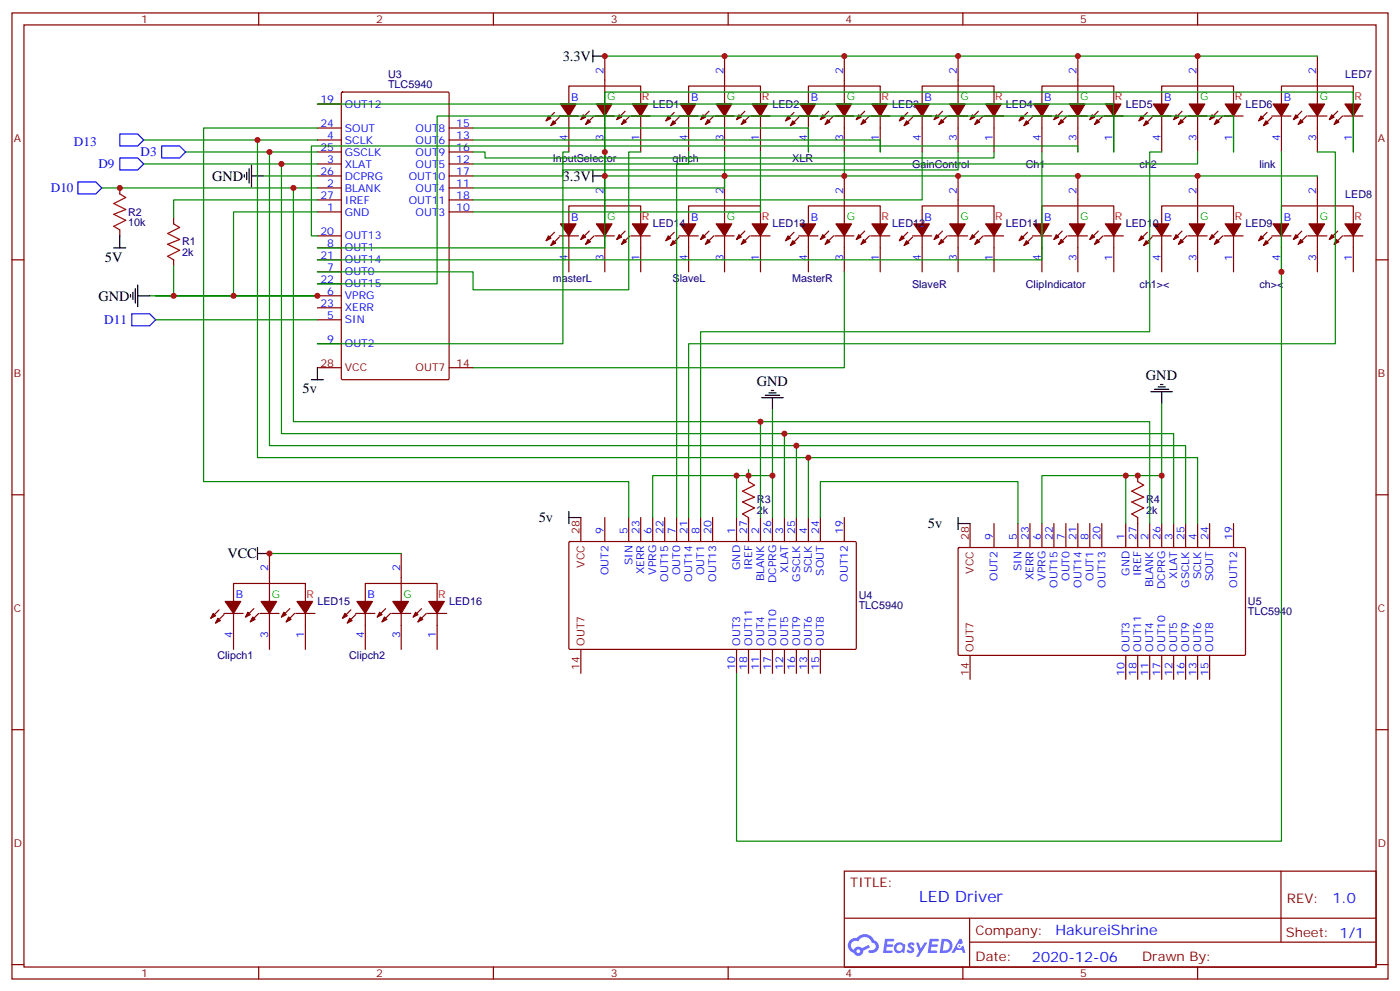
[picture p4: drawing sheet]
<svg xmlns="http://www.w3.org/2000/svg" width="412mm" height="292mm" viewBox="0 0 412 292" stroke-linecap="round" stroke-linejoin="round" font-family="sans-serif">
<g fill="none" stroke="#870000" stroke-width=".35">
<path d="M3.5 3.8h405.4v284.3h-405.4zM7.1 7.3h398.2v277.3h-398.2zM76.2 3.8v3.5M145.3 3.8v3.5M214.5 3.8v3.5M283.6 3.8v3.5M352.8 3.8v3.5M3.5 76.5h3.6M405.3 76.5h3.6M3.5 145.6h3.6M405.3 145.6h3.6M3.5 214.8h3.6"/>
<path d="M405.3 214.8h3.6M248.7 256.4h156.6v28.2h-156.6zM377.3 256.4v20.9M248.7 270.2h156.5M285.6 277.3h119.6M285.6 270.2v14.2M3.5 283.9h3.6M76.2 284.6v3.5M145.3 284.6v3.5M214.5 284.6v3.5M283.6 284.6v3.5M352.8 284.6v3.5"/>
<path d="M405.3 283.9h3.6"/>
</g>
<g fill="#5487ff">
<path d="M267.7 277.6a1.22 1.22 0 0 1 1.7 .2l-.4 .6a.47 .47 0 0 0-.3-.4 .47 .47 0 0 0-.5 .2l.1 .2a1.14 1.14 0 0 1 .8 1.8 1.14 1.14 0 0 1-1.9 0l-.2-.2 .5-.6 .7 .5a.29 .29 0 0 0 .3-.3 .29 .29 0 0 0-.2-.3 1.04 1.04 0 0 1-.6-1.7z"/>
<path d="M260.7 276.3h2.4l.3 .2-.2 .5-1.8 .1-.1 .8h1.5l.3 .4-.3 .4h-1.6l-.2 1.1h1.7l.2 .3-.2 .3-2.6 .1z"/>
<path d="M273.8 276.3h2.4l.3 .2-.1 .5-1.8 .1-.2 .8h1.6l.3 .4-.4 .4h-1.6l-.1 1.1h1.7l.2 .3-.2 .3-2.6 .1z"/>
<path d="M282.6 276.3h.7l.3 1.3-.6 .3a.69 .69 0 0 0-1 .3 .69 .69 0 0 0 .4 .9 .69 .69 0 0 0 .9-.6l.5-.2 .6 2.2h-.8l-.2-.9h-1.8l-.5 .9h-.8z"/>
<path d="M269.8 277.4h.8l.6 1.8 1.1-1.8h.9l-2.6 4.2h-.8l.9-1.5z"/>
<path d="M277.4 276.3l-.6 4.2h1.3a2.11 2.11 0 0 0 2.5-2.1 2.11 2.11 0 0 0-2.5-2.1zM278.1 277.1a1.39 1.39 0 0 1 1.7 1.4 1.39 1.39 0 0 1-1.8 1.3h-.3z"/>
<path d="M263.7 277.9a1.54 1.54 0 0 0-.1 2.2 1.54 1.54 0 0 0 2.2 .1l.6 .3 .3-2.3-.2-.3h-.4a1.49 1.49 0 0 0-2.4 0zM264 278.9a.94 .94 0 0 1 1.8 0 .94 .94 0 0 1-1.8 0z"/>
<path d="M250.4 276.7a2.18 2.18 0 0 0 1.1 3.7 1.44 1.44 0 0 0 1.6 .9 1.44 1.44 0 0 0 1.2-1.4l2-1.1-.5-.7-1.9 1a1.47 1.47 0 0 0-2.4 .4 1.39 1.39 0 0 1-.7-1.9 1.39 1.39 0 0 1 2-.5 2.12 2.12 0 0 1 2.2-1.3 2.12 2.12 0 0 1 1.9 1.7 1.14 1.14 0 0 1 1.1 1.4 1.14 1.14 0 0 1-1.7 .7 .43 .43 0 0 0-.5 .4 .43 .43 0 0 0 .4 .5 1.98 1.98 0 0 0 2.5-1.2 1.98 1.98 0 0 0-1.2-2.6 3.1 3.1 0 0 0-5.3-.6l-.9 .1zM252.3 280a.55 .55 0 0 1 1.1 0 .55 .55 0 0 1-1.1 0z"/>
<circle cx="282.6" cy="278.4" r=".26"/>
</g>
<g fill="none" stroke="#870000" stroke-width=".35">
<path d="M178.2 16.5v14.1M213.4 16.5v14.1M248.7 16.5v14.1M282.2 16.5v14.1M317.5 16.5v14.1M352.8 16.5v14.1M388.1 16.5v14.1M93.5 37.7h7M93.5 30.6h7M100.6 27.3l.3-.2h31l.3 .2 .1 84.1-.2 .3-31.2 .1-.3-.2zM132.3 37.7h7M163.3 33.1l-2.4 2.5"/>
<path d="M164.7 34.1h5.7M164.7 34.5l-2.4 2.5M167.6 30.6v-5.3h21.1v5.3M167.6 34.1v10.6M173.6 32.7l-2.5 2.5M175 34.1l-2.5 2.5M175.3 34.1h5.7M178.2 34.1v10.6M184.1 32.7l-2.4 2.5M185.6 34.1l-2.5 2.5M185.9 34.1h5.7M188.7 34.1v10.6"/>
<path d="M198.6 33.1l-2.5 2.5M200 34.1h5.7M200 34.5l-2.4 2.5M202.8 30.6v-5.3h21.2v5.3M202.8 34.1v10.6M208.8 32.7l-2.4 2.5M210.3 34.1l-2.5 2.5M210.6 34.1h5.7M213.4 34.1v10.6M219.4 32.7l-2.4 2.5M220.8 34.1l-2.4 2.5M221.2 34.1h5.6"/>
<path d="M224 34.1v10.6M233.9 33.1l-2.5 2.5M235.3 34.1h5.6M235.3 34.5l-2.5 2.5M238.1 30.6v-5.3h21.2v5.3M238.1 34.1v10.6M244.1 32.7l-2.4 2.5M245.5 34.1l-2.4 2.5M245.9 34.1h5.6M248.7 34.1v10.6M254.7 32.7l-2.5 2.5M256.1 34.1l-2.5 2.5"/>
<path d="M256.5 34.1h5.6M259.3 34.1v10.6M267.4 33.1l-2.5 2.5M268.8 34.1h5.7M268.8 34.5l-2.5 2.5M271.6 30.6v-5.3h21.2v5.3M271.6 34.1v10.6M277.6 32.7l-2.4 2.5M279 34.1l-2.4 2.5M279.4 34.1h5.6M282.2 34.1v10.6M288.2 32.7l-2.4 2.5"/>
<path d="M289.6 34.1l-2.4 2.5M290 34.1h5.6M292.8 34.1v10.6M302.7 33.1l-2.5 2.5M304.1 34.1h5.6M304.1 34.5l-2.5 2.5M306.9 30.6v-5.3h21.2v5.3M306.9 34.1v10.6M312.9 32.7l-2.5 2.5M314.3 34.1l-2.4 2.5M314.7 34.1h5.6M317.5 34.1v10.6"/>
<path d="M323.5 32.7l-2.5 2.5M324.9 34.1l-2.5 2.5M325.3 34.1h5.6M328.1 34.1v10.6M338 33.1l-2.5 2.5M339.4 34.1h5.6M339.4 34.5l-2.5 2.5M342.2 30.6v-5.3h21.2v5.3M342.2 34.1v10.6M348.2 32.7l-2.5 2.5M349.6 34.1l-2.5 2.5M350 34.1h5.6"/>
<path d="M352.8 34.1v10.6M358.8 32.7l-2.5 2.5M360.2 34.1l-2.5 2.5M360.5 34.1h5.7M363.4 34.1v10.6M373.2 33.1l-2.4 2.5M374.6 34.1h5.7M374.6 34.5l-2.4 2.5M377.5 30.6v-5.3h21.1v5.3M377.5 34.1v10.6M383.5 32.7l-2.5 2.5M384.9 34.1l-2.5 2.5"/>
<path d="M385.2 34.1h5.7M388.1 34.1v10.6M394.1 32.7l-2.5 2.5M395.5 34.1l-2.5 2.5M395.8 34.1h5.7M398.6 34.1v10.6M35.3 55.3v1.8M93.5 55.3h7M93.5 48.3h7M93.5 41.2h7M93.5 44.7h7M93.5 51.8h7"/>
<path d="M93.5 58.8h7M132.3 55.3h7M132.3 48.3h7M132.3 41.2h7M132.3 44.7h7M132.3 51.8h7M132.3 58.8h7M178.2 51.8v14.1M213.4 51.8v14.1M248.7 51.8v14.1M282.2 51.8v14.1M317.5 51.8v14.1"/>
<path d="M352.8 51.8v14.1M388.1 51.8v14.1M35.3 67.7v1.7M51.2 64.1v1.8M51.2 76.5v1.7M93.5 62.4h7M93.5 73h7M93.5 69.4h7M93.5 76.5h7M132.3 62.4h7M163.3 68.4l-2.4 2.4M164.7 69.4h5.7"/>
<path d="M164.7 69.8l-2.4 2.4M167.6 65.9v-5.3h21.1v5.3M167.6 69.4v10.6M173.6 68l-2.5 2.5M175 69.4l-2.5 2.5M175.3 69.4h5.7M178.2 69.4v10.6M184.1 68l-2.4 2.5M185.6 69.4l-2.5 2.5M185.9 69.4h5.7M188.7 69.4v10.6M198.6 68.4l-2.5 2.4"/>
<path d="M200 69.4h5.7M200 69.8l-2.4 2.4M202.8 65.9v-5.3h21.2v5.3M202.8 69.4v10.6M208.8 68l-2.4 2.5M210.3 69.4l-2.5 2.5M210.6 69.4h5.7M213.4 69.4v10.6M219.4 68l-2.4 2.5M220.8 69.4l-2.4 2.5M221.2 69.4h5.6M224 69.4v10.6"/>
<path d="M233.9 68.4l-2.5 2.4M235.3 69.4h5.6M235.3 69.8l-2.5 2.4M238.1 65.9v-5.3h21.2v5.3M238.1 69.4v10.6M244.1 68l-2.4 2.5M245.5 69.4l-2.4 2.5M245.9 69.4h5.6M248.7 69.4v10.6M254.7 68l-2.5 2.5M256.1 69.4l-2.5 2.5M256.5 69.4h5.6"/>
<path d="M259.3 69.4v10.6M267.4 68.4l-2.5 2.4M268.8 69.4h5.7M268.8 69.8l-2.5 2.4M271.6 65.9v-5.3h21.2v5.3M271.6 69.4v10.6M277.6 68l-2.4 2.5M279 69.4l-2.4 2.5M279.4 69.4h5.6M282.2 69.4v10.6M288.2 68l-2.4 2.5M289.6 69.4l-2.4 2.5"/>
<path d="M290 69.4h5.6M292.8 69.4v10.6M302.7 68.4l-2.5 2.4M304.1 69.4h5.6M304.1 69.8l-2.5 2.4M306.9 65.9v-5.3h21.2v5.3M306.9 69.4v10.6M312.9 68l-2.5 2.5M314.3 69.4l-2.4 2.5M314.7 69.4h5.6M317.5 69.4v10.6M323.5 68l-2.5 2.5"/>
<path d="M324.9 69.4l-2.5 2.5M325.3 69.4h5.6M328.1 69.4v10.6M338 68.4l-2.5 2.4M339.4 69.4h5.6M339.4 69.8l-2.5 2.4M342.2 65.9v-5.3h21.2v5.3M342.2 69.4v10.6M348.2 68l-2.5 2.5M349.6 69.4l-2.5 2.5M350 69.4h5.6M352.8 69.4v10.6"/>
<path d="M358.8 68l-2.5 2.5M360.2 69.4l-2.5 2.5M360.5 69.4h5.7M363.4 69.4v10.6M373.2 68.4l-2.4 2.4M374.6 69.4h5.7M374.6 69.8l-2.4 2.4M377.5 65.9v-5.3h21.1v5.3M377.5 69.4v10.6M383.5 68l-2.5 2.5M384.9 69.4l-2.5 2.5M385.2 69.4h5.7"/>
<path d="M388.1 69.4v10.6M394.1 68l-2.5 2.5M395.5 69.4l-2.5 2.5M395.8 69.4h5.7M398.6 69.4v10.6M93.5 94.1h7M93.5 87.1h7M93.5 80h7M93.5 83.5h7M93.5 90.6h7M93.5 101.2h7M93.5 108.2h7"/>
<path d="M132.3 108.2h7M220.5 140v1.7M335.1 140v1.7M167.6 159.6l.3-.2h84.2l.1 .3v31.3l-.3 .1h-84.2l-.1-.3zM171.1 152.3v7.1M178.2 152.3v7.1M185.2 152.3v7.1M188.7 152.3v7.1M192.3 152.3v7.1M195.8 152.3v7.1M199.3 152.3v7.1M202.8 152.3v7.1"/>
<path d="M206.4 152.3v7.1M209.9 152.3v7.1M217 152.3v7.1M220.5 152.3v7.1M224 152.3v7.1M227.5 152.3v7.1M231.1 152.3v7.1M234.6 152.3v7.1M238.1 152.3v7.1M241.7 152.3v7.1M248.7 152.3v7.1M285.8 154.1v7"/>
<path d="M292.8 154.1v7M299.9 154.1v7M303.4 154.1v7M306.9 154.1v7M310.4 154.1v7M314 154.1v7M317.5 154.1v7M321 154.1v7M324.6 154.1v7M331.6 154.1v7M335.1 152.3v8.8M338.7 154.1v7"/>
<path d="M342.2 154.1v7M345.7 154.1v7M349.2 154.1v7M352.8 154.1v7M356.3 154.1v7M363.4 154.1v7M64.6 179.5l-2.5 2.5M68.8 177v-5.3h21.2v5.3M74.8 179.1l-2.5 2.5M79.4 162.9v14.1M85.4 179.1l-2.5 2.5M103.4 179.5l-2.5 2.5"/>
<path d="M107.6 177v-5.3h21.2v5.3M113.6 179.1l-2.5 2.5M118.2 162.9v14.1M124.2 179.1l-2.5 2.5M282.3 161.3l.3-.2 84.1 .1 .2 .3-.1 31.2-.3 .2-84.1-.1-.2-.3zM66 180.6h5.6M66 180.9l-2.5 2.5M68.8 180.6v10.5M76.2 180.6l-2.5 2.4M76.6 180.6h5.6M79.4 180.6v10.5M86.8 180.6l-2.5 2.4"/>
<path d="M87.1 180.6h5.7M90 180.6v10.5M104.8 180.6h5.6M104.8 180.9l-2.5 2.5M107.6 180.6v10.5M115 180.6l-2.5 2.4M115.4 180.6h5.6M118.2 180.6v10.5M125.6 180.6l-2.5 2.4M125.9 180.6h5.7M128.8 180.6v10.5M171.1 191.1v7.1"/>
<path d="M217 191.1v7.1M220.5 191.1v7.1M224 191.1v7.1M227.5 191.1v7.1M231.1 191.1v7.1M234.6 191.1v7.1M238.1 191.1v7.1M241.7 191.1v7.1M285.8 192.9v7.1M331.6 192.9v7.1M335.1 192.9v7.1M338.7 192.9v7.1"/>
<path d="M342.2 192.9v7.1M345.7 192.9v7.1M349.2 192.9v7.1M352.8 192.9v7.1M356.3 192.9v7.1"/>
</g>
<g fill="#870000" stroke="#870000" stroke-width=".35">
<path d="M186.3 30.6h4.6l-2.2 3.5z"/>
<path d="M182.4 33.8l.7 .7-1.4 .7z"/>
<path d="M183.8 35.2l.7 .7-1.4 .7z"/>
<path d="M175.7 30.6h4.6l-2.1 3.5z"/>
<path d="M171.8 33.8l.7 .7-1.4 .7z"/>
<path d="M173.2 35.2l.7 .7-1.4 .7z"/>
<path d="M165.1 30.6h4.6l-2.1 3.5z"/>
<path d="M161.6 34.1l.7 .8-1.4 .7z"/>
<path d="M163 35.6l.7 .7-1.4 .7z"/>
<path d="M221.5 30.6h4.6l-2.1 3.5z"/>
<path d="M217.7 33.8l.7 .7-1.4 .7z"/>
<path d="M219.1 35.2l.7 .7-1.4 .7z"/>
<path d="M211 30.6h4.5l-2.1 3.5z"/>
<path d="M207.1 33.8l.7 .7-1.4 .7z"/>
<path d="M208.5 35.2l.7 .7-1.4 .7z"/>
<path d="M200.4 30.6h4.6l-2.2 3.5z"/>
<path d="M196.8 34.1l.8 .8-1.5 .7z"/>
<path d="M198.3 35.6l.7 .7-1.4 .7z"/>
<path d="M256.8 30.6h4.6l-2.1 3.5z"/>
<path d="M252.9 33.8l.7 .7-1.4 .7z"/>
<path d="M254.4 35.2l.7 .7-1.5 .7z"/>
<path d="M246.2 30.6h4.6l-2.1 3.5z"/>
<path d="M242.4 33.8l.7 .7-1.4 .7z"/>
<path d="M243.8 35.2l.7 .7-1.4 .7z"/>
<path d="M235.7 30.6h4.5l-2.1 3.5z"/>
<path d="M232.1 34.1l.7 .8-1.4 .7z"/>
<path d="M233.5 35.6l.7 .7-1.4 .7z"/>
<path d="M290.3 30.6h4.6l-2.1 3.5z"/>
<path d="M286.5 33.8l.7 .7-1.4 .7z"/>
<path d="M287.9 35.2l.7 .7-1.4 .7z"/>
<path d="M279.8 30.6h4.5l-2.1 3.5z"/>
<path d="M275.9 33.8l.7 .7-1.4 .7z"/>
<path d="M277.3 35.2l.7 .7-1.4 .7z"/>
<path d="M269.2 30.6h4.6l-2.2 3.5z"/>
<path d="M265.6 34.1l.7 .8-1.4 .7z"/>
<path d="M267.1 35.6l.7 .7-1.5 .7z"/>
<path d="M325.6 30.6h4.6l-2.1 3.5z"/>
<path d="M321.7 33.8l.7 .7-1.4 .7z"/>
<path d="M323.1 35.2l.7 .7-1.4 .7z"/>
<path d="M315 30.6h4.6l-2.1 3.5z"/>
<path d="M311.1 33.8l.8 .7-1.5 .7z"/>
<path d="M312.6 35.2l.7 .7-1.4 .7z"/>
<path d="M304.4 30.6h4.6l-2.1 3.5z"/>
<path d="M300.9 34.1l.7 .8-1.4 .7z"/>
<path d="M302.3 35.6l.7 .7-1.4 .7z"/>
<path d="M360.9 30.6h4.6l-2.1 3.5z"/>
<path d="M357 33.8l.7 .7-1.4 .7z"/>
<path d="M358.4 35.2l.7 .7-1.4 .7z"/>
<path d="M350.3 30.6h4.6l-2.1 3.5z"/>
<path d="M346.4 33.8l.7 .7-1.4 .7z"/>
<path d="M347.8 35.2l.7 .7-1.4 .7z"/>
<path d="M339.7 30.6h4.6l-2.1 3.5z"/>
<path d="M336.2 34.1l.7 .8-1.4 .7z"/>
<path d="M337.6 35.6l.7 .7-1.4 .7z"/>
<path d="M396.2 30.6h4.6l-2.2 3.5z"/>
<path d="M392.3 33.8l.7 .7-1.4 .7z"/>
<path d="M393.7 35.2l.7 .7-1.4 .7z"/>
<path d="M385.6 30.6h4.6l-2.1 3.5z"/>
<path d="M381.7 33.8l.7 .7-1.4 .7z"/>
<path d="M383.1 35.2l.7 .7-1.4 .7z"/>
<path d="M375 30.6h4.6l-2.1 3.5z"/>
<path d="M371.5 34.1l.7 .8-1.4 .7z"/>
<path d="M372.9 35.6l.7 .7-1.4 .7z"/>
<path d="M396.2 65.9h4.6l-2.2 3.5z"/>
<path d="M392.3 69.1l.7 .7-1.4 .7z"/>
<path d="M393.7 70.5l.7 .7-1.4 .7z"/>
<path d="M385.6 65.9h4.6l-2.1 3.5z"/>
<path d="M381.7 69.1l.7 .7-1.4 .7z"/>
<path d="M383.1 70.5l.7 .7-1.4 .7z"/>
<path d="M375 65.9h4.6l-2.1 3.5z"/>
<path d="M371.5 69.4l.7 .7-1.4 .7z"/>
<path d="M372.9 70.8l.7 .7-1.4 .7z"/>
<path d="M360.9 65.9h4.6l-2.1 3.5z"/>
<path d="M357 69.1l.7 .7-1.4 .7z"/>
<path d="M358.4 70.5l.7 .7-1.4 .7z"/>
<path d="M350.3 65.9h4.6l-2.1 3.5z"/>
<path d="M346.4 69.1l.7 .7-1.4 .7z"/>
<path d="M347.8 70.5l.7 .7-1.4 .7z"/>
<path d="M339.7 65.9h4.6l-2.1 3.5z"/>
<path d="M336.2 69.4l.7 .7-1.4 .7z"/>
<path d="M337.6 70.8l.7 .7-1.4 .7z"/>
<path d="M325.6 65.9h4.6l-2.1 3.5z"/>
<path d="M321.7 69.1l.7 .7-1.4 .7z"/>
<path d="M323.1 70.5l.7 .7-1.4 .7z"/>
<path d="M315 65.9h4.6l-2.1 3.5z"/>
<path d="M311.1 69.1l.8 .7-1.5 .7z"/>
<path d="M312.6 70.5l.7 .7-1.4 .7z"/>
<path d="M304.4 65.9h4.6l-2.1 3.5z"/>
<path d="M300.9 69.4l.7 .7-1.4 .7z"/>
<path d="M302.3 70.8l.7 .7-1.4 .7z"/>
<path d="M290.3 65.9h4.6l-2.1 3.5z"/>
<path d="M286.5 69.1l.7 .7-1.4 .7z"/>
<path d="M287.9 70.5l.7 .7-1.4 .7z"/>
<path d="M279.8 65.9h4.5l-2.1 3.5z"/>
<path d="M275.9 69.1l.7 .7-1.4 .7z"/>
<path d="M277.3 70.5l.7 .7-1.4 .7z"/>
<path d="M269.2 65.9h4.6l-2.2 3.5z"/>
<path d="M265.6 69.4l.7 .7-1.4 .7z"/>
<path d="M267.1 70.8l.7 .7-1.5 .7z"/>
<path d="M256.8 65.9h4.6l-2.1 3.5z"/>
<path d="M252.9 69.1l.7 .7-1.4 .7z"/>
<path d="M254.4 70.5l.7 .7-1.5 .7z"/>
<path d="M246.2 65.9h4.6l-2.1 3.5z"/>
<path d="M242.4 69.1l.7 .7-1.4 .7z"/>
<path d="M243.8 70.5l.7 .7-1.4 .7z"/>
<path d="M235.7 65.9h4.5l-2.1 3.5z"/>
<path d="M232.1 69.4l.7 .7-1.4 .7z"/>
<path d="M233.5 70.8l.7 .7-1.4 .7z"/>
<path d="M221.5 65.9h4.6l-2.1 3.5z"/>
<path d="M217.7 69.1l.7 .7-1.4 .7z"/>
<path d="M219.1 70.5l.7 .7-1.4 .7z"/>
<path d="M211 65.9h4.5l-2.1 3.5z"/>
<path d="M207.1 69.1l.7 .7-1.4 .7z"/>
<path d="M208.5 70.5l.7 .7-1.4 .7z"/>
<path d="M200.4 65.9h4.6l-2.2 3.5z"/>
<path d="M196.8 69.4l.8 .7-1.5 .7z"/>
<path d="M198.3 70.8l.7 .7-1.4 .7z"/>
<path d="M186.3 65.9h4.6l-2.2 3.5z"/>
<path d="M182.4 69.1l.7 .7-1.4 .7z"/>
<path d="M183.8 70.5l.7 .7-1.4 .7z"/>
<path d="M175.7 65.9h4.6l-2.1 3.5z"/>
<path d="M171.8 69.1l.7 .7-1.4 .7z"/>
<path d="M173.2 70.5l.7 .7-1.4 .7z"/>
<path d="M165.1 65.9h4.6l-2.1 3.5z"/>
<path d="M161.6 69.4l.7 .7-1.4 .7z"/>
<path d="M163 70.8l.7 .7-1.4 .7z"/>
<path d="M87.5 177h4.6l-2.1 3.6z"/>
<path d="M83.6 180.2l.7 .7-1.4 .7z"/>
<path d="M85 181.6l.7 .7-1.4 .7z"/>
<path d="M76.9 177h4.6l-2.1 3.6z"/>
<path d="M73 180.2l.7 .7-1.4 .7z"/>
<path d="M74.4 181.6l.7 .7-1.4 .7z"/>
<path d="M66.3 177h4.6l-2.1 3.6z"/>
<path d="M62.8 180.6l.7 .7-1.4 .7z"/>
<path d="M64.2 182l.7 .7-1.4 .7z"/>
<path d="M126.3 177h4.6l-2.1 3.6z"/>
<path d="M122.4 180.2l.7 .7-1.4 .7z"/>
<path d="M123.8 181.6l.7 .7-1.4 .7z"/>
<path d="M115.7 177h4.6l-2.1 3.6z"/>
<path d="M111.8 180.2l.7 .7-1.4 .7z"/>
<path d="M113.2 181.6l.7 .7-1.4 .7z"/>
<path d="M105.1 177h4.6l-2.1 3.6z"/>
<path d="M101.6 180.6l.7 .7-1.4 .7z"/>
<path d="M103 182l.7 .7-1.4 .7z"/>
</g>
<g fill="none" stroke="#008700" stroke-width=".35">
<path d="M178.2 16.5h209.9M93.5 37.7h-33.5v104h125.2v10.6M93.5 30.6h234.6v14.1M139.3 37.7h98.8v7M30 55.3h63.5M42.3 48.3h51.2M42.3 41.2h51.2M54.7 44.7h38.8M75.8 41.2v93.5h162.3v17.6M77.6 51.8h15.9M79.4 44.7v86.5h155.2v21.1M82.9 48.3v79.3h148.2v24.7"/>
<path d="M86.4 55.3v68.8h137.6v28.2M93.5 58.8h-42.3v5.3M139.3 41.2h120v3.5M139.3 44.7h3.6v1.8h149.9v-1.8M167.6 44.7h-1.8v56.5h-72.3M178.2 44.7v28.3h-84.7M188.7 44.7h-3.5v40.6h-45.9v-5.3h-45.8M202.8 44.7v3.6h-63.5M213.4 44.7v10.6h-74.1M224 44.7v17.7h-84.7M248.7 44.7v7.1M271.6 44.7v14.1h-132.3"/>
<path d="M282.2 44.7v5.3h-116.4v1.8h-26.5M306.9 44.7v31.8h-213.4M317.5 44.7v-1.7h-225.8v26.4h1.8M342.2 44.7h-3.5v52.9h-132.3v54.7M352.8 44.7v3.6h-153.5v104M363.4 44.7v-10.6h-234.6v49.4h-35.3M377.5 44.7v202.9h-160.5v-49.4M388.1 44.7h5.2v56.5h-190.5v51.1M398.6 44.7v-17.6h-220.4v24.7h209.9M51.2 78.2v8.9M93.5 62.4h-24.7v24.7M44.1 87.1h49.4h-47.6"/>
<path d="M45.9 94.1h47.6M248.7 80v28.2h-109.4M342.2 118.8v35.3M217 140v12.3M220.5 138.2v1.8h-28.2v12.3M220.5 140h7M224 124.1h114.7v30M227.5 120.6v31.7M231.1 127.6h114.6v26.5M234.6 131.2h114.6v22.9M238.1 134.7h114.7v19.4M331.6 140h-24.7v14.1"/>
<path d="M342.2 140h-10.6v14.1M241.7 152.3v-10.6h58.2v12.4M79.4 162.9h38.8"/>
</g>
<path d="M35.3 39.4h5.3l1.7 1.8-1.7 1.8h-5.3zM22.9 53.6h5.3l1.8 1.7-1.8 1.8h-5.3zM35.3 46.5h5.3l1.7 1.8-1.7 1.7h-5.3zM47.6 43h5.3l1.8 1.7-1.8 1.8h-5.3zM38.8 92.4h5.3l1.8 1.7-1.8 1.8h-5.3z" fill="none" stroke="#00f" stroke-width=".35"/>
<g fill="none" stroke="#000" stroke-width=".35">
<path d="M174.6 16.5h3.6M174.6 14.7v3.6M72 51.4v.7M72.7 50.7v2.1M73.4 49.7v4.2M74.1 51.8h3.5M74.1 48.6v6.4M174.6 51.8h3.6M174.6 50v3.6M33.5 73h3.5M35.3 69.4v3.6M38.5 86.7v.7"/>
<path d="M39.2 86v2.1M39.9 84.9v4.3M40.6 87.1h3.5M40.6 83.9v6.3M91.7 111.8h3.5M93.5 108.2v3.6M224.4 117.1h6.3M225.4 116.3h4.3M226.5 115.6h2.1M227.2 114.9h.7M227.5 117.1v3.5M339 115.3h6.4"/>
<path d="M340.1 114.6h4.2M341.1 113.9h2.2M341.8 113.2h.7M342.2 115.3v3.5M167.6 152.3h3.5M167.6 150.6v3.5M282.2 154.1h3.6M282.2 152.3v3.6M75.8 162.9h3.6M75.8 161.1v3.6"/>
</g>
<path d="M35.3 57.1l1.7 1-3.5 1.8 3.5 1.8-3.5 1.4 3.5 1.7-3.5 1.8 1.8 1.1M51.2 65.9l1.7 1.1-3.5 1.7 3.5 1.8-3.5 1.4 3.5 1.8-3.5 1.7 1.8 1.1M220.5 141.7l1.7 1.1-3.5 1.8 3.5 1.7-3.5 1.4 3.5 1.8-3.5 1.8 1.8 1M335.1 141.7l1.8 1.1-3.5 1.8 3.5 1.7-3.5 1.4 3.5 1.8-3.5 1.8 1.7 1" fill="none" stroke="#a10000" stroke-width=".35"/>
<g fill="#c00">
<circle cx="93.5" cy="87.1" r=".88"/>
<circle cx="68.8" cy="87.1" r=".88"/>
<circle cx="51.2" cy="87.1" r=".88"/>
<circle cx="35.3" cy="55.3" r=".88"/>
<circle cx="220.5" cy="140" r=".88"/>
<circle cx="227.5" cy="140" r=".88"/>
<circle cx="217" cy="140" r=".88"/>
<circle cx="86.4" cy="55.3" r=".88"/>
<circle cx="82.9" cy="48.3" r=".88"/>
<circle cx="79.4" cy="44.7" r=".88"/>
<circle cx="75.8" cy="41.2" r=".88"/>
<circle cx="342.2" cy="140" r=".88"/>
<circle cx="335.1" cy="140" r=".88"/>
<circle cx="331.6" cy="140" r=".88"/>
<circle cx="224" cy="124.1" r=".88"/>
<circle cx="231.1" cy="127.6" r=".88"/>
<circle cx="234.6" cy="131.2" r=".88"/>
<circle cx="238.1" cy="134.7" r=".88"/>
<circle cx="178.2" cy="16.5" r=".88"/>
<circle cx="213.4" cy="16.5" r=".88"/>
<circle cx="248.7" cy="16.5" r=".88"/>
<circle cx="282.2" cy="16.5" r=".88"/>
<circle cx="317.5" cy="16.5" r=".88"/>
<circle cx="352.8" cy="16.5" r=".88"/>
<circle cx="178.2" cy="51.8" r=".88"/>
<circle cx="213.4" cy="51.8" r=".88"/>
<circle cx="248.7" cy="51.8" r=".88"/>
<circle cx="282.2" cy="51.8" r=".88"/>
<circle cx="317.5" cy="51.8" r=".88"/>
<circle cx="352.8" cy="51.8" r=".88"/>
<circle cx="79.4" cy="162.9" r=".88"/>
<circle cx="178.2" cy="44.7" r=".88"/>
<circle cx="377.5" cy="80" r=".88"/>
</g>
<text font-size="4.6" fill="#00f" x="270.8" y="265.4">LED Driver</text>
<g font-size="4.2">
<text x="165.7" y="17.9">3.3V</text>
<text x="62.5" y="53.2">GND</text>
<text x="165.7" y="53.2">3.3V</text>
<text x="30.9" y="77">5V</text>
<text x="29" y="88.5">GND</text>
<text x="222.9" y="113.7">GND</text>
<text x="337.6" y="111.9">GND</text>
<text x="89.1" y="115.8">5v</text>
<text x="158.7" y="153.7">5v</text>
<text x="273.3" y="155.5">5v</text>
<text x="67" y="164.3">VCC</text>
</g>
<g font-size="4.2" fill="#00f">
<text x="392.5" y="265.7">1.0</text>
<text x="310.9" y="275.2">HakureiShrine</text>
<text x="304" y="283">2020-12-06</text>
</g>
<g font-size="3.9" fill="#00f">
<text x="21.8" y="43">D13</text>
<text x="41.4" y="46">D3</text>
<text x="29" y="49.5">D9</text>
<text x="15" y="56.6">D10</text>
<text x="30.7" y="95.4">D11</text>
</g>
<g font-size="3.9" fill="#800">
<text x="250.5" y="261">TITLE:</text>
<text x="379.1" y="265.7">REV:</text>
<text x="287.4" y="275.2">Company:</text>
<text x="378.7" y="275.8">Sheet: 1/1</text>
<text x="287.4" y="282.9">Date:</text>
<text x="336.4" y="282.9">Drawn By:</text>
</g>
<g font-size="3.2" fill="#800">
<text x="41.6" y="6.8">1</text>
<text x="110.8" y="6.8">2</text>
<text x="179.9" y="6.8">3</text>
<text x="249.1" y="6.8">4</text>
<text x="318.2" y="6.8">5</text>
<text x="4.1" y="41.9">A</text>
<text x="405.9" y="41.9">A</text>
<text x="94.4" y="107.9">28</text>
<text x="134.4" y="107.9">14</text>
<text x="4.1" y="111.1">B</text>
<text x="101.6" y="109.3">VCC</text>
<text x="122.4" y="109.3">OUT7</text>
<text x="405.9" y="111.1">B</text>
<text x="170.7" y="157.3" transform="rotate(-90 170.7 157.3)">28</text>
<text x="285.4" y="159" transform="rotate(-90 285.4 159)">28</text>
<text x="172.2" y="167" transform="rotate(-90 172.2 167)">VCC</text>
<text x="286.8" y="168.8" transform="rotate(-90 286.8 168.8)">VCC</text>
<text x="4.1" y="180.2">C</text>
<text x="405.9" y="180.2">C</text>
<text x="172.2" y="190.1" transform="rotate(-90 172.2 190.1)">OUT7</text>
<text x="286.8" y="191.8" transform="rotate(-90 286.8 191.8)">OUT7</text>
<text x="170.7" y="197.3" transform="rotate(-90 170.7 197.3)">14</text>
<text x="285.4" y="199" transform="rotate(-90 285.4 199)">14</text>
<text x="4.1" y="249.3">D</text>
<text x="405.9" y="249.3">D</text>
<text x="41.6" y="287.6">1</text>
<text x="110.8" y="287.6">2</text>
<text x="179.9" y="287.6">3</text>
<text x="249.1" y="287.6">4</text>
<text x="318.2" y="287.6">5</text>
</g>
<g font-size="3.2" fill="#000080">
<text x="114.3" y="22.9">U3</text>
<text x="396.3" y="22.9">LED7</text>
<text x="114.3" y="26">TLC5940</text>
<text x="192.3" y="31.7">LED1</text>
<text x="227.5" y="31.7">LED2</text>
<text x="262.8" y="31.7">LED3</text>
<text x="296.3" y="31.7">LED4</text>
<text x="331.6" y="31.7">LED5</text>
<text x="366.9" y="31.7">LED6</text>
<text x="162.8" y="47.6">InputSelector</text>
<text x="198.1" y="47.6">qInch</text>
<text x="233.4" y="47.6">XLR</text>
<text x="268.7" y="49.4">GainControl</text>
<text x="302.2" y="49.4">Ch1</text>
<text x="335.7" y="49.4">ch2</text>
<text x="371" y="49.4">link</text>
<text x="396.3" y="58.2">LED8</text>
<text x="37.8" y="63.4">R2</text>
<text x="37.7" y="66.6">10k</text>
<text x="192.3" y="67">LED14</text>
<text x="227.5" y="67">LED13</text>
<text x="262.8" y="67">LED12</text>
<text x="296.3" y="67">LED11</text>
<text x="331.6" y="67">LED10</text>
<text x="366.9" y="67">LED9</text>
<text x="53.6" y="75.4">2k</text>
<text x="53.6" y="72.2">R1</text>
<text x="162.8" y="82.9">masterL</text>
<text x="198.1" y="82.9">SlaveL</text>
<text x="233.4" y="82.9">MasterR</text>
<text x="268.7" y="84.7">SlaveR</text>
<text x="302.2" y="84.7">ClipIndicator</text>
<text x="335.7" y="84.7">ch1&gt;&lt;</text>
<text x="371" y="84.7">ch&gt;&lt;</text>
<text x="223" y="148.1">R3</text>
<text x="337.6" y="148.1">R4</text>
<text x="223" y="151.3">2k</text>
<text x="337.6" y="151.3">2k</text>
<text x="93.5" y="178.1">LED15</text>
<text x="132.3" y="178.1">LED16</text>
<text x="252.9" y="179.4">TLC5940</text>
<text x="252.9" y="176.4">U4</text>
<text x="367.6" y="178.2">U5</text>
<text x="367.6" y="181.1">TLC5940</text>
<text x="64.1" y="194">Clipch1</text>
<text x="102.9" y="194">Clipch2</text>
</g>
<g font-size="3.2" fill="#00f">
<text x="177.8" y="21.8" transform="rotate(-90 177.8 21.8)">2</text>
<text x="213.1" y="21.8" transform="rotate(-90 213.1 21.8)">2</text>
<text x="248.4" y="21.8" transform="rotate(-90 248.4 21.8)">2</text>
<text x="281.9" y="21.8" transform="rotate(-90 281.9 21.8)">2</text>
<text x="317.1" y="21.8" transform="rotate(-90 317.1 21.8)">2</text>
<text x="352.4" y="21.8" transform="rotate(-90 352.4 21.8)">2</text>
<text x="387.7" y="21.8" transform="rotate(-90 387.7 21.8)">2</text>
<text x="168.3" y="29.7">B</text>
<text x="203.6" y="29.7">B</text>
<text x="238.8" y="29.7">B</text>
<text x="272.3" y="29.7">B</text>
<text x="307.6" y="29.7">B</text>
<text x="342.9" y="29.7">B</text>
<text x="378.2" y="29.7">B</text>
<text x="94.4" y="30.3">19</text>
<text x="101.6" y="31.7">OUT12</text>
<text x="94.4" y="37.3">24</text>
<text x="96.4" y="40.9">4</text>
<text x="101.6" y="38.7">SOUT</text>
<text x="122.4" y="38.7">OUT8</text>
<text x="134.4" y="40.9">13</text>
<text x="134.4" y="37.3">15</text>
<text x="167.2" y="41.5" transform="rotate(-90 167.2 41.5)">4</text>
<text x="177.8" y="41.5" transform="rotate(-90 177.8 41.5)">3</text>
<text x="188.4" y="41.5" transform="rotate(-90 188.4 41.5)">1</text>
<text x="202.5" y="41.5" transform="rotate(-90 202.5 41.5)">4</text>
<text x="213.1" y="41.5" transform="rotate(-90 213.1 41.5)">3</text>
<text x="223.7" y="41.5" transform="rotate(-90 223.7 41.5)">1</text>
<text x="237.8" y="41.5" transform="rotate(-90 237.8 41.5)">4</text>
<text x="248.4" y="41.5" transform="rotate(-90 248.4 41.5)">3</text>
<text x="258.9" y="41.5" transform="rotate(-90 258.9 41.5)">1</text>
<text x="271.3" y="41.5" transform="rotate(-90 271.3 41.5)">4</text>
<text x="281.9" y="41.5" transform="rotate(-90 281.9 41.5)">3</text>
<text x="292.5" y="41.5" transform="rotate(-90 292.5 41.5)">1</text>
<text x="306.6" y="41.5" transform="rotate(-90 306.6 41.5)">4</text>
<text x="317.1" y="41.5" transform="rotate(-90 317.1 41.5)">3</text>
<text x="327.7" y="41.5" transform="rotate(-90 327.7 41.5)">1</text>
<text x="341.8" y="41.5" transform="rotate(-90 341.8 41.5)">4</text>
<text x="352.4" y="41.5" transform="rotate(-90 352.4 41.5)">3</text>
<text x="363" y="41.5" transform="rotate(-90 363 41.5)">1</text>
<text x="377.1" y="41.5" transform="rotate(-90 377.1 41.5)">4</text>
<text x="387.7" y="41.5" transform="rotate(-90 387.7 41.5)">3</text>
<text x="398.3" y="41.5" transform="rotate(-90 398.3 41.5)">1</text>
<text x="94.4" y="44.4">25</text>
<text x="96.4" y="47.9">3</text>
<text x="101.6" y="42.3">SCLK</text>
<text x="101.6" y="45.8">GSCLK</text>
<text x="122.4" y="42.3">OUT6</text>
<text x="122.4" y="45.8">OUT9</text>
<text x="134.4" y="47.9">12</text>
<text x="134.4" y="44.4">16</text>
<text x="94.4" y="51.4">26</text>
<text x="101.6" y="49.3">XLAT</text>
<text x="101.6" y="52.8">DCPRG</text>
<text x="120.4" y="52.8">OUT10</text>
<text x="122.4" y="49.3">OUT5</text>
<text x="134.4" y="51.4">17</text>
<text x="94.4" y="58.5">27</text>
<text x="96.4" y="55">2</text>
<text x="101.6" y="56.4">BLANK</text>
<text x="101.6" y="59.9">IREF</text>
<text x="120.4" y="59.9">OUT11</text>
<text x="122.4" y="56.4">OUT4</text>
<text x="134.4" y="55">11</text>
<text x="134.4" y="58.5">18</text>
<text x="177.8" y="57.1" transform="rotate(-90 177.8 57.1)">2</text>
<text x="213.1" y="57.1" transform="rotate(-90 213.1 57.1)">2</text>
<text x="248.4" y="57.1" transform="rotate(-90 248.4 57.1)">2</text>
<text x="281.9" y="57.1" transform="rotate(-90 281.9 57.1)">2</text>
<text x="317.1" y="57.1" transform="rotate(-90 317.1 57.1)">2</text>
<text x="352.4" y="57.1" transform="rotate(-90 352.4 57.1)">2</text>
<text x="387.7" y="57.1" transform="rotate(-90 387.7 57.1)">2</text>
<text x="96.4" y="62">1</text>
<text x="101.6" y="63.4">GND</text>
<text x="122.4" y="63.4">OUT3</text>
<text x="134.4" y="62">10</text>
<text x="168.3" y="65">B</text>
<text x="203.6" y="65">B</text>
<text x="238.8" y="65">B</text>
<text x="272.3" y="65">B</text>
<text x="307.6" y="65">B</text>
<text x="342.9" y="65">B</text>
<text x="378.2" y="65">B</text>
<text x="94.4" y="69.1">20</text>
<text x="101.6" y="70.5">OUT13</text>
<text x="94.4" y="76.1">21</text>
<text x="96.4" y="72.6">8</text>
<text x="101.6" y="74">OUT1</text>
<text x="101.6" y="77.5">OUT14</text>
<text x="167.2" y="76.7" transform="rotate(-90 167.2 76.7)">4</text>
<text x="177.8" y="76.7" transform="rotate(-90 177.8 76.7)">3</text>
<text x="188.4" y="76.7" transform="rotate(-90 188.4 76.7)">1</text>
<text x="202.5" y="76.7" transform="rotate(-90 202.5 76.7)">4</text>
<text x="213.1" y="76.7" transform="rotate(-90 213.1 76.7)">3</text>
<text x="223.7" y="76.7" transform="rotate(-90 223.7 76.7)">1</text>
<text x="237.8" y="76.7" transform="rotate(-90 237.8 76.7)">4</text>
<text x="248.4" y="76.7" transform="rotate(-90 248.4 76.7)">3</text>
<text x="258.9" y="76.7" transform="rotate(-90 258.9 76.7)">1</text>
<text x="271.3" y="76.7" transform="rotate(-90 271.3 76.7)">4</text>
<text x="281.9" y="76.7" transform="rotate(-90 281.9 76.7)">3</text>
<text x="292.5" y="76.7" transform="rotate(-90 292.5 76.7)">1</text>
<text x="306.6" y="76.7" transform="rotate(-90 306.6 76.7)">4</text>
<text x="317.1" y="76.7" transform="rotate(-90 317.1 76.7)">3</text>
<text x="327.7" y="76.7" transform="rotate(-90 327.7 76.7)">1</text>
<text x="341.8" y="76.7" transform="rotate(-90 341.8 76.7)">4</text>
<text x="352.4" y="76.7" transform="rotate(-90 352.4 76.7)">3</text>
<text x="363" y="76.7" transform="rotate(-90 363 76.7)">1</text>
<text x="377.1" y="76.7" transform="rotate(-90 377.1 76.7)">4</text>
<text x="387.7" y="76.7" transform="rotate(-90 387.7 76.7)">3</text>
<text x="398.3" y="76.7" transform="rotate(-90 398.3 76.7)">1</text>
<text x="94.4" y="83.2">22</text>
<text x="96.4" y="79.7">7</text>
<text x="101.6" y="81.1">OUT0</text>
<text x="96.4" y="86.7">6</text>
<text x="101.6" y="88.1">VPRG</text>
<text x="101.6" y="84.6">OUT15</text>
<text x="94.4" y="90.2">23</text>
<text x="96.4" y="93.8">5</text>
<text x="101.6" y="95.2">SIN</text>
<text x="101.6" y="91.7">XERR</text>
<text x="96.4" y="100.8">9</text>
<text x="101.6" y="102.2">OUT2</text>
<text x="177.8" y="157.3" transform="rotate(-90 177.8 157.3)">9</text>
<text x="184.9" y="157.3" transform="rotate(-90 184.9 157.3)">5</text>
<text x="188.4" y="157.3" transform="rotate(-90 188.4 157.3)">23</text>
<text x="191.9" y="157.3" transform="rotate(-90 191.9 157.3)">6</text>
<text x="195.4" y="157.3" transform="rotate(-90 195.4 157.3)">22</text>
<text x="199" y="157.3" transform="rotate(-90 199 157.3)">7</text>
<text x="202.5" y="157.3" transform="rotate(-90 202.5 157.3)">21</text>
<text x="206" y="157.3" transform="rotate(-90 206 157.3)">8</text>
<text x="209.5" y="157.3" transform="rotate(-90 209.5 157.3)">20</text>
<text x="216.6" y="157.3" transform="rotate(-90 216.6 157.3)">1</text>
<text x="220.1" y="157.3" transform="rotate(-90 220.1 157.3)">27</text>
<text x="223.7" y="157.3" transform="rotate(-90 223.7 157.3)">2</text>
<text x="227.2" y="157.3" transform="rotate(-90 227.2 157.3)">26</text>
<text x="230.7" y="157.3" transform="rotate(-90 230.7 157.3)">3</text>
<text x="234.2" y="157.3" transform="rotate(-90 234.2 157.3)">25</text>
<text x="237.8" y="157.3" transform="rotate(-90 237.8 157.3)">4</text>
<text x="241.3" y="157.3" transform="rotate(-90 241.3 157.3)">24</text>
<text x="248.4" y="157.3" transform="rotate(-90 248.4 157.3)">19</text>
<text x="292.5" y="159" transform="rotate(-90 292.5 159)">9</text>
<text x="299.5" y="159" transform="rotate(-90 299.5 159)">5</text>
<text x="303" y="159" transform="rotate(-90 303 159)">23</text>
<text x="306.6" y="159" transform="rotate(-90 306.6 159)">6</text>
<text x="310.1" y="159" transform="rotate(-90 310.1 159)">22</text>
<text x="313.6" y="159" transform="rotate(-90 313.6 159)">7</text>
<text x="317.1" y="159" transform="rotate(-90 317.1 159)">21</text>
<text x="320.7" y="159" transform="rotate(-90 320.7 159)">8</text>
<text x="324.2" y="159" transform="rotate(-90 324.2 159)">20</text>
<text x="331.3" y="159" transform="rotate(-90 331.3 159)">1</text>
<text x="334.8" y="159" transform="rotate(-90 334.8 159)">27</text>
<text x="338.3" y="159" transform="rotate(-90 338.3 159)">2</text>
<text x="341.8" y="159" transform="rotate(-90 341.8 159)">26</text>
<text x="345.4" y="159" transform="rotate(-90 345.4 159)">3</text>
<text x="348.9" y="159" transform="rotate(-90 348.9 159)">25</text>
<text x="352.4" y="159" transform="rotate(-90 352.4 159)">4</text>
<text x="356" y="159" transform="rotate(-90 356 159)">24</text>
<text x="363" y="159" transform="rotate(-90 363 159)">19</text>
<text x="186.3" y="166.3" transform="rotate(-90 186.3 166.3)">SIN</text>
<text x="218" y="167.7" transform="rotate(-90 218 167.7)">GND</text>
<text x="221.5" y="167.8" transform="rotate(-90 221.5 167.8)">IREF</text>
<text x="79" y="168.2" transform="rotate(-90 79 168.2)">2</text>
<text x="117.8" y="168.2" transform="rotate(-90 117.8 168.2)">2</text>
<text x="179.2" y="169.2" transform="rotate(-90 179.2 169.2)">OUT2</text>
<text x="189.8" y="169" transform="rotate(-90 189.8 169)">XERR</text>
<text x="193.3" y="169.2" transform="rotate(-90 193.3 169.2)">VPRG</text>
<text x="196.8" y="171.3" transform="rotate(-90 196.8 171.3)">OUT15</text>
<text x="200.4" y="169.2" transform="rotate(-90 200.4 169.2)">OUT0</text>
<text x="203.9" y="171.3" transform="rotate(-90 203.9 171.3)">OUT14</text>
<text x="207.4" y="169.2" transform="rotate(-90 207.4 169.2)">OUT1</text>
<text x="211" y="171.3" transform="rotate(-90 211 171.3)">OUT13</text>
<text x="225.1" y="171.1" transform="rotate(-90 225.1 171.1)">BLANK</text>
<text x="228.6" y="171.7" transform="rotate(-90 228.6 171.7)">DCPRG</text>
<text x="232.1" y="168.5" transform="rotate(-90 232.1 168.5)">XLAT</text>
<text x="235.7" y="171.3" transform="rotate(-90 235.7 171.3)">GSCLK</text>
<text x="239.2" y="168.8" transform="rotate(-90 239.2 168.8)">SCLK</text>
<text x="242.7" y="169.4" transform="rotate(-90 242.7 169.4)">SOUT</text>
<text x="249.8" y="171.3" transform="rotate(-90 249.8 171.3)">OUT12</text>
<text x="293.9" y="171" transform="rotate(-90 293.9 171)">OUT2</text>
<text x="300.9" y="168.1" transform="rotate(-90 300.9 168.1)">SIN</text>
<text x="304.4" y="170.8" transform="rotate(-90 304.4 170.8)">XERR</text>
<text x="308" y="171" transform="rotate(-90 308 171)">VPRG</text>
<text x="311.5" y="173" transform="rotate(-90 311.5 173)">OUT15</text>
<text x="315" y="171" transform="rotate(-90 315 171)">OUT0</text>
<text x="318.6" y="173" transform="rotate(-90 318.6 173)">OUT14</text>
<text x="322.1" y="171" transform="rotate(-90 322.1 171)">OUT1</text>
<text x="325.6" y="173" transform="rotate(-90 325.6 173)">OUT13</text>
<text x="332.7" y="169.5" transform="rotate(-90 332.7 169.5)">GND</text>
<text x="336.2" y="169.6" transform="rotate(-90 336.2 169.6)">IREF</text>
<text x="339.7" y="172.9" transform="rotate(-90 339.7 172.9)">BLANK</text>
<text x="343.3" y="173.5" transform="rotate(-90 343.3 173.5)">DCPRG</text>
<text x="346.8" y="170.3" transform="rotate(-90 346.8 170.3)">XLAT</text>
<text x="350.3" y="173" transform="rotate(-90 350.3 173)">GSCLK</text>
<text x="353.8" y="170.6" transform="rotate(-90 353.8 170.6)">SCLK</text>
<text x="357.4" y="171.2" transform="rotate(-90 357.4 171.2)">SOUT</text>
<text x="364.4" y="173" transform="rotate(-90 364.4 173)">OUT12</text>
<text x="69.5" y="176.1">B</text>
<text x="108.3" y="176.1">B</text>
<text x="68.4" y="187.9" transform="rotate(-90 68.4 187.9)">4</text>
<text x="79" y="187.9" transform="rotate(-90 79 187.9)">3</text>
<text x="89.6" y="187.9" transform="rotate(-90 89.6 187.9)">1</text>
<text x="107.2" y="187.9" transform="rotate(-90 107.2 187.9)">4</text>
<text x="117.8" y="187.9" transform="rotate(-90 117.8 187.9)">3</text>
<text x="128.4" y="187.9" transform="rotate(-90 128.4 187.9)">1</text>
<text x="218" y="190.1" transform="rotate(-90 218 190.1)">OUT3</text>
<text x="221.5" y="190.1" transform="rotate(-90 221.5 190.1)">OUT11</text>
<text x="225.1" y="190.1" transform="rotate(-90 225.1 190.1)">OUT4</text>
<text x="228.6" y="190.1" transform="rotate(-90 228.6 190.1)">OUT10</text>
<text x="232.1" y="190.1" transform="rotate(-90 232.1 190.1)">OUT5</text>
<text x="235.7" y="190.1" transform="rotate(-90 235.7 190.1)">OUT9</text>
<text x="239.2" y="190.1" transform="rotate(-90 239.2 190.1)">OUT6</text>
<text x="242.7" y="190.1" transform="rotate(-90 242.7 190.1)">OUT8</text>
<text x="332.7" y="191.8" transform="rotate(-90 332.7 191.8)">OUT3</text>
<text x="336.2" y="191.8" transform="rotate(-90 336.2 191.8)">OUT11</text>
<text x="339.7" y="191.8" transform="rotate(-90 339.7 191.8)">OUT4</text>
<text x="343.3" y="191.8" transform="rotate(-90 343.3 191.8)">OUT10</text>
<text x="346.8" y="191.8" transform="rotate(-90 346.8 191.8)">OUT5</text>
<text x="350.3" y="191.8" transform="rotate(-90 350.3 191.8)">OUT9</text>
<text x="353.8" y="191.8" transform="rotate(-90 353.8 191.8)">OUT6</text>
<text x="357.4" y="191.8" transform="rotate(-90 357.4 191.8)">OUT8</text>
<text x="216.6" y="197.3" transform="rotate(-90 216.6 197.3)">10</text>
<text x="220.1" y="197.3" transform="rotate(-90 220.1 197.3)">18</text>
<text x="223.7" y="197.3" transform="rotate(-90 223.7 197.3)">11</text>
<text x="227.2" y="197.3" transform="rotate(-90 227.2 197.3)">17</text>
<text x="230.7" y="197.3" transform="rotate(-90 230.7 197.3)">12</text>
<text x="234.2" y="197.3" transform="rotate(-90 234.2 197.3)">16</text>
<text x="237.8" y="197.3" transform="rotate(-90 237.8 197.3)">13</text>
<text x="241.3" y="197.3" transform="rotate(-90 241.3 197.3)">15</text>
<text x="331.3" y="199" transform="rotate(-90 331.3 199)">10</text>
<text x="334.8" y="199" transform="rotate(-90 334.8 199)">18</text>
<text x="338.3" y="199" transform="rotate(-90 338.3 199)">11</text>
<text x="341.8" y="199" transform="rotate(-90 341.8 199)">17</text>
<text x="345.4" y="199" transform="rotate(-90 345.4 199)">12</text>
<text x="348.9" y="199" transform="rotate(-90 348.9 199)">16</text>
<text x="352.4" y="199" transform="rotate(-90 352.4 199)">13</text>
<text x="356" y="199" transform="rotate(-90 356 199)">15</text>
</g>
<g font-size="3.2" fill="#0f0">
<text x="178.9" y="29.6">G</text>
<text x="214.1" y="29.6">G</text>
<text x="249.4" y="29.6">G</text>
<text x="282.9" y="29.6">G</text>
<text x="318.2" y="29.6">G</text>
<text x="353.5" y="29.6">G</text>
<text x="388.8" y="29.6">G</text>
<text x="178.9" y="64.8">G</text>
<text x="214.1" y="64.8">G</text>
<text x="249.4" y="64.8">G</text>
<text x="282.9" y="64.8">G</text>
<text x="318.2" y="64.8">G</text>
<text x="353.5" y="64.8">G</text>
<text x="388.8" y="64.8">G</text>
<text x="80.1" y="176">G</text>
<text x="118.9" y="176">G</text>
</g>
<g font-size="3.2" fill="#f00">
<text x="189.1" y="29.6">R</text>
<text x="224.4" y="29.6">R</text>
<text x="259.6" y="29.6">R</text>
<text x="293.2" y="29.6">R</text>
<text x="328.4" y="29.6">R</text>
<text x="363.7" y="29.6">R</text>
<text x="399" y="29.6">R</text>
<text x="189.1" y="64.8">R</text>
<text x="224.4" y="64.8">R</text>
<text x="259.6" y="64.8">R</text>
<text x="293.2" y="64.8">R</text>
<text x="328.4" y="64.8">R</text>
<text x="363.7" y="64.8">R</text>
<text x="399" y="64.8">R</text>
<text x="90.3" y="176">R</text>
<text x="129.1" y="176">R</text>
</g>
</svg>
